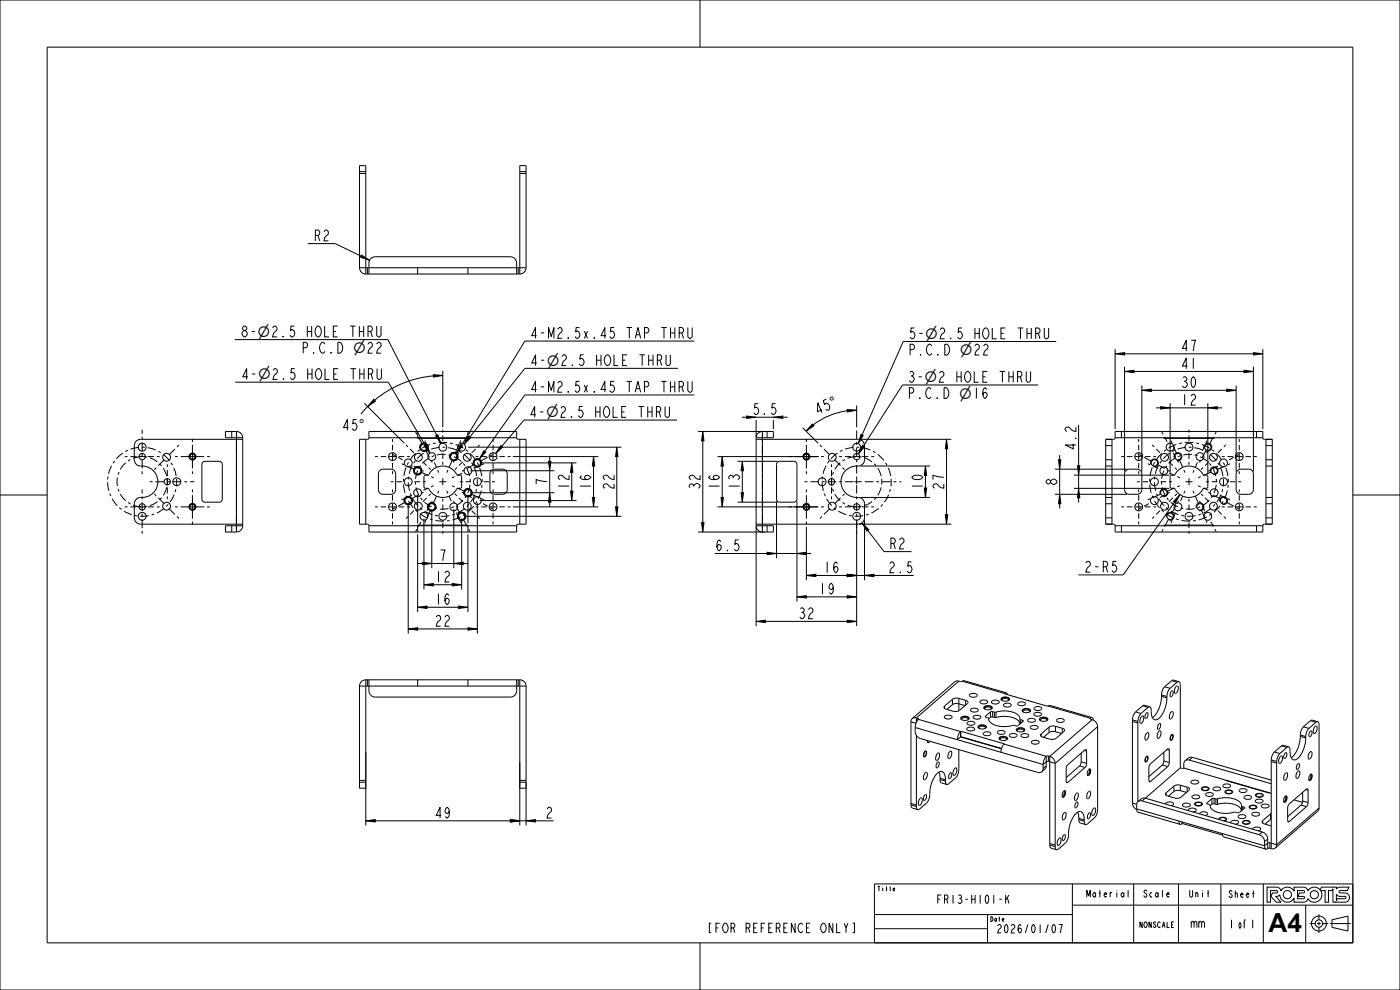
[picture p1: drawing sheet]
<svg xmlns="http://www.w3.org/2000/svg" width="297mm" height="210mm" viewBox="0 0 297 210" stroke-linecap="round" stroke-linejoin="round" font-family="sans-serif">
<g fill="none" stroke="#000" stroke-width=".21">
<path d="M0 0h297v210h-297zM10 10h277v190h-277zM148.5 0v10M65.3 51.7h5.8l5.5 2.6M76.7 54.1l1.7 1.1-1.9-.6zM78.3 56.8h31.3v1.3h-31.3zM88.6 56.8v1.3M99.3 56.8v1.3M49.8 72h32.5l10.3 20.3M91.9 79.5l2 .1-2 .4zM91.9 79.7a22.5 22.5 0 0 0-12.4 5.2M93.9 78.6v12"/>
<path d="M143.8 78.1h-32.4l-11.7 14.5M147.3 72.3h-36l-13.4 22.2M224.1 72.4h-32.5l-8.7 19.9M236.6 75.1l2-.3v.5zM236.6 74.1v16.9M238.6 78.8l2-.3v.5zM238.6 77.8v22.2M238.6 75.1h27.3M240.6 78.8h23.3M263.9 78.5l2 .3-2 .2zM265.9 74.8l2 .3-2 .2zM265.9 77.8v22.2"/>
<path d="M267.9 74.1v16.9M40.2 97a.67 .67 0 0 1 .6-.8 .67 .67 0 0 1 .7 .7 .67 .67 0 0 1-.8 .6M49.9 81.1h32.5l7.8 13.3M50.2 91.5a1.33 1.33 0 0 1 1.3 1.4M77.3 85.5l8.5 8.5M78 86.2l-1.4 1.6M78.3 91.5h31.3v1.4h-31.3zM79.3 84.7l.3 .4-1.6 1.1zM88.6 91.5v1.5h10.7v-1.5M89.1 95.1a.83 .83 0 0 1 .8-1.1 .83 .83 0 0 1 .9 .9 .83 .83 0 0 1-1.1 .8M90 94.5l.4-.2 .8 1.8zM92.4 92.4l.5-.2 .7 1.9z"/>
<path d="M95.5 97.1a.83 .83 0 0 1 .7-1.1 .83 .83 0 0 1 .9 .9 .83 .83 0 0 1-1 .8M97.7 94.3l.4 .3-1.2 1.6zM99.3 94.9h32.5M99.5 92.5l.4 .3-1.4 1.4zM99.8 99.9h17.8M100.5 98.4a.83 .83 0 0 1 .7-1 .83 .83 0 0 1 .9 .9 .83 .83 0 0 1-1 .7M101.8 98.2h20.5M102.6 95.6l.4 .3-1.3 1.5zM106.2 94.5l.4 .4-1.5 1.3zM108.8 96.9h18.1M116.4 97.9h.5l-.3 2zM116.6 96.9v1"/>
<path d="M116.6 99.9v4.6M121.3 98.2l.2 2h-.5zM125.9 96.9l.3 2h-.5zM125.9 98.9v6.6M130.8 94.9l.3 2h-.5zM130.8 96.9v10.6M143.6 89.1h-32.4l-4.8 5.6M147.3 83.8h-36l-8.5 12M148.1 91.5h14.1M149.1 91.5l.2 2h-.5zM149.1 93.5v17.4M152.2 96.9h21.5"/>
<path d="M153.2 96.9l.3 2h-.5zM153.2 98.9v6.6M156.5 97.9h8.4M157.4 88.5h1M157.5 97.9l.2 2h-.5zM158.4 88.3l2 .2-2 .3zM160.4 89.1v3.6M161.7 91.5a1.33 1.33 0 0 0-1.3 1.4M164.1 88.5l2-.2v.5zM164.1 89.1v1.9M166.1 88.5h1M170.3 90.7l3.3 3.3"/>
<path d="M170.4 97a.67 .67 0 0 1 .6-.8 .67 .67 0 0 1 .7 .7 .67 .67 0 0 1-.8 .6M172.3 89.9l.4 .4-1.7 1.2zM179.7 86.9l2 .1-1.9 .4zM179.7 87.1a15.2 15.2 0 0 0-7.2 3M181.7 86v4.6M182.2 93.2h19.6M182.6 98.9h14.7M182.6 92.2l.5 .2-1 1.7zM183 94.5l.4 .2-1.3 1.6zM196.3 98.9l.3 2h-.5zM200.8 93.2l.2 2h-.5zM200.8 95.2v14"/>
<path d="M220.2 81.7h-28.7l-8.3 12.9M223.8 99.5h15.3M224.6 97.5h.5l-.3 2zM224.8 96.5v1M224.8 99.5v5.4M228.6 98.8h.5l-.3 2zM228.8 90.1v8.7M242.2 82.8l2-.3v.5zM242.2 81.8v18.2M244.1 98.4a.83 .83 0 0 1 .7-1 .83 .83 0 0 1 .9 .9 .83 .83 0 0 1-1 .7M244.2 82.8h16M245.2 86.5h1"/>
<path d="M246.2 86.3l2 .2-2 .3zM246.9 92.9v.1h10.7v-.1M248.2 85.5v15.1M248.2 86.5h8M249.1 97.1a.83 .83 0 0 1 .7-1.1 .83 .83 0 0 1 .9 .9 .83 .83 0 0 1-1 .8M255.4 95.1a.83 .83 0 0 1 .8-1.1 .83 .83 0 0 1 .9 .9 .83 .83 0 0 1-1.1 .8M256.2 86.5l2-.2v.5zM256.2 85.5v15.1M258.2 86.5h1M260.2 82.5l2 .3-2 .2zM262.2 81.8v18.2M0 105h10"/>
<path d="M40.2 107.7a.67 .67 0 0 1 .6-.8 .67 .67 0 0 1 .7 .7 .67 .67 0 0 1-.8 .6M51.5 111.5a1.33 1.33 0 0 1-1.3 1.4M78.3 111.5h31.3v1.4h-31.3zM85.8 106.4a.83 .83 0 0 1 .7-1 .83 .83 0 0 1 .9 .9 .83 .83 0 0 1-1 .7M86.6 106.7v27.7M87.8 100.1a.83 .83 0 0 1 .7-1.1 .83 .83 0 0 1 .9 .9 .83 .83 0 0 1-1 .8M88.6 112.9v-1.5h10.7v1.5M88.6 105v6M88.6 113.4v16.4M88.6 119.5h1M89.6 119.3l2 .2-2 .3zM89.9 110v15"/>
<path d="M90 101l.9-.3a3.4 3.4 0 0 1 3-1.8 3.4 3.4 0 0 1 3.1 1.8l.8 .1 .1 .3v2.3l-.9 .2a3.4 3.4 0 0 1-3.1 1.9 3.4 3.4 0 0 1-3-1.9l-.9-.2zM90.8 107.7a.83 .83 0 0 1 .7-1 .83 .83 0 0 1 .9 .9 .83 .83 0 0 1-1 .7M91.6 119.5h4.7M91.6 108v12.5M96.3 119.5l2-.2v.5zM96.3 108v12.5M97.1 109.7a.83 .83 0 0 1 .8-1 .83 .83 0 0 1 .9 .9 .83 .83 0 0 1-1.1 .7M97.9 110v15M98.3 119.5h1M98.4 109.5h33.4M98.5 104.7a.83 .83 0 0 1 .7-1 .83 .83 0 0 1 .9 .9 .83 .83 0 0 1-1 .7M99.3 105v6"/>
<path d="M99.3 113.4v16.4M99.8 104.5h17.8M101.3 106.7v27.7M101.8 106.2h20.5M108.8 107.5h18.1M116.6 104.5l.3 2h-.5zM116.6 106.5v1M121 104.2h.5l-.2 2zM125.7 105.5h.5l-.3 2zM130.6 107.5h.5l-.3 2zM148.1 112.9h14.1M148.8 110.9h.5l-.2 2z"/>
<path d="M151.6 117.4h11.1M152.2 107.5h21.3M153 105.5h.5l-.3 2zM156.5 106.5h8.4M157.2 104.5h.5l-.2 2zM160.4 111.5a1.33 1.33 0 0 0 1.3 1.4M160.4 111.7v21.1M162.7 117.2l2 .2-2 .3zM164.7 117.4h4.4M164.7 106.4v12M169.1 117.4l2-.2v.5zM169.1 106.4v21.2"/>
<path d="M170.4 107.7a.67 .67 0 0 1 .6-.8 .67 .67 0 0 1 .7 .7 .67 .67 0 0 1-.8 .6M171.1 117.4h1M171.1 111.7v11.4M181.7 110.4v22.4M182.2 111.2h19.6M182.6 105.5h14.7M182.9 110.9l1.4 1.4-.4 .3zM183.4 110.3v12.8M184.1 112.5l3.4 4.5h5.9M196.1 103.5h.5l-.3 2zM200.5 109.2h.5l-.2 2zM223.8 104.9h15.3"/>
<path d="M224.8 104.9l.3 2h-.5zM224.8 106.9v1M227.8 103.6h20.3M227.8 100.8h20.3M228.8 103.6l.3 2h-.5zM228.8 100.8v2.8M228.8 105.6v1M246.1 104.7a.83 .83 0 0 1 .7-1 .83 .83 0 0 1 .9 .9 .83 .83 0 0 1-1 .7M246.9 111.5v-.1h10.7v.1M247.4 109.7a.83 .83 0 0 1 .8-1 .83 .83 0 0 1 .9 .9 .83 .83 0 0 1-1.1 .7M248.4 100.8l.8-.1a3.4 3.4 0 0 1 3-1.8 3.4 3.4 0 0 1 3.1 1.8l.9 .3v2.3l-.1 .2-.8 .1a3.4 3.4 0 0 1-3.1 1.9 3.4 3.4 0 0 1-3-1.9l-.9-.2-.1-2.3zM249.2 106.5l-10.9 15.4h-9.5"/>
<path d="M250.3 104.9l-.9 1.8-.4-.3zM253.8 107.7a.83 .83 0 0 1 .7-1 .83 .83 0 0 1 .9 .9 .83 .83 0 0 1-1 .7M256.8 100.1a.83 .83 0 0 1 .7-1.1 .83 .83 0 0 1 .9 .9 .83 .83 0 0 1-1 .8M258.8 106.4a.83 .83 0 0 1 .7-1 .83 .83 0 0 1 .9 .9 .83 .83 0 0 1-1 .7M287 105h10M86.6 133.4l2-.2v.5zM88.6 128.8l2-.2v.5zM88.6 133.4h10.7M89.9 124l2-.2v.5zM90.6 128.8h6.7M95.9 123.8l2 .2-2 .3zM97.3 128.6l2 .2-2 .3z"/>
<path d="M99.3 133.2l2 .2-2 .3zM160.4 131.8l2-.2v.5zM162.4 131.8h17.3M169.1 126.6l2-.2v.5zM171.1 122.1l2-.3v.5zM171.1 126.6h8.6M171.1 122.1h8.6M179.7 131.6l2 .2-2 .3zM179.7 121.8l2 .3-2 .2zM179.7 126.4l2 .2-2 .3zM181.7 122.1h1.7M183.4 122.1l2-.3v.5z"/>
<path d="M185.4 122.1h8.4M77.6 159.5v15.6M78.3 144.2h31.3v1.3h-31.3zM88.6 144.2v1.3M99.3 144.2v1.3M196.2 159.4l.3-.1 .1 .5-.2 .6-.3 .2-.2-.5zM203.8 155.2l-9-2.6-.4 .6-.2 .9v.2l27.1 7.9 .2-1 .5-.8-9-2.6M203.8 155.2l-.5 .7-.2 1 .7-.6M203.8 155.2v1.1l8.7 2.5M203.8 155.1v.1M203.8 155.1v1.2M203.8 155.1l9.2 2.7"/>
<path d="M203.8 156.3l8.7 2.5M204.5 144.4l-.3 .1 8.9 2.6M205.4 152.6l.1-.2-.1-.2-.8-.2-.6 .2-.1 .2 .1 .2M208.9 150.4l-.1-.3a1.13 1.13 0 0 1 1.3-.3l.3 .3-.1 .3M209.1 151.9v.2l.6 .4M209.1 151.9v.2M209.1 154.5l.1-.3-.2-.2-.7-.2-.7 .2-.1 .3 .2 .2M209.7 152.5h.1M209.7 152.5v.1a3.3 3.3 0 0 0 3.5 1.5l1.7-.2 1 .1 1.2-1-.2-.2M210.1 151l-1 .9M210.1 152.2l-.4 .3M210.1 151v1.2"/>
<path d="M210.6 150.9l-.5 .1M210.6 152.1l-.5 .1M210.6 150.9v1.2M210.6 152.1l.4 .1M210.6 150.9l.4 .2M211 151.1v1.1M211.3 151l-.3 .1M211.3 151a4.8 4.8 0 0 1 5 1l.1 .5M211.3 152.2h-.3M211.3 152.2a4.9 4.9 0 0 1 5 .9l.1 .5v-1.1M211.3 151v1.2M212.1 156.9v-.3a1.13 1.13 0 0 1 1.2-.2l.4 .2-.1 .3"/>
<path d="M212.5 148.6v-.4a1.13 1.13 0 0 1 1.2-.2l.4 .2-.1 .4M213 157.8l-.5 .8-.2 1M213.1 147.1l.4-.1 .2 .4M213.1 147.1l9.2 2.7M213.1 147.1v.1M215.8 155.1l-.1-.4a1.13 1.13 0 0 1 1.3-.2l.3 .3-.1 .3M216.4 152.5l.2 .2M216.6 152.7v.7M216.6 152.7l.3 .1M216.9 152.8v.3M218.5 151l.1-.2-.2-.3-.7-.1-.7 .2-.1 .2 .1 .2M222.1 152.8l.1-.2-.1-.2-.7-.2-.7 .2-.1 .2 .1 .2"/>
<path d="M222.3 149.8l9.1 2.5a.39 .39 0 0 1 .4 0 .39 .39 0 0 1 .1 .5M222.7 149.6l-.4 .2M248.6 155.8h.2l.1 .4-.2 .6-.3 .2-.2-.4zM77.6 174.1l2-.2v.5zM77.6 174.1h30.7M108.3 173.9l2 .2-2 .3zM110.3 174.1h1.3M110.3 161.7v13.4M111.6 174.1l2-.2v.5zM111.6 166v9.1M113.6 174.1h3.9M225.7 167.8h.1a.78 .78 0 0 1-.1 1.1l-.2 .1h-.2"/>
<path d="M231 163.2h.1a.78 .78 0 0 1 0 1.1l-.2 .1h-.2M241.4 172.3l-.2-.2-.1-.5 27.2 7.8a.44 .44 0 0 0 0 .6 .44 .44 0 0 0 .6 0M243.2 160.4h.3l.1 .5-.2 .5-.4 .3-.1-.5zM250.1 174.2a.44 .44 0 0 0 0 .5 .44 .44 0 0 0 .6 .1l.1-.1M250.4 162.9l-7.4 6.4M250.8 174.4v.3M250.8 174.7l8.6 2.4M250.8 174.7h.1M251.1 162.9l18.6 5.4M253.5 170.3l1-.1 .5 .1 .1 .3-.4 .3h-.7l-.5-.2zM255 167.1l1-.2 .4 .2 .1 .3-.4 .3h-.7l-.5-.2zM256 170.3v.2l.7 .4"/>
<path d="M256 170.3v.2M256.7 170.9h.1M256.7 170.9v.1a3.3 3.3 0 0 0 3.5 1.5l1.7-.2 1 .1 1.2-1-.2-.2M257.1 169.4v1.2M257.1 169.4l-1.1 .9M257.1 170.6l-.4 .3M257.6 170.5l-.5 .1M257.6 169.4h-.5M257.6 169.4v1.1M257.6 170.5l.3 .1M257.6 169.4l.3 .1M257.9 169.5v1.1"/>
<path d="M258.3 170.6h-.4M258.3 170.6a4.9 4.9 0 0 1 4.9 1l.2 .4v-1.1M258.3 169.5a4.8 4.8 0 0 1 5 .9l.1 .5M258.3 169.5h-.4M258.3 169.5v1.1M258.6 173.8l.3-.4h.9l.3 .2 .1 .2-.5 .4M259.3 176.8l.1 .5 .2 .2M260 167.8l.9-.2 .5 .1 .1 .3-.3 .3-.8 .1-.5-.2zM260.1 165.6l9.2 2.6M260.6 165.7h.1M263.4 170.9l.1 .2M263.5 171.1l.4 .1"/>
<path d="M263.5 171.1v.7M263.7 174.2l1-.2 .4 .2 .1 .3-.3 .3h-.8l-.5-.2zM263.9 171.2v.3M265.1 171l1-.2 .4 .2 .1 .3-.3 .2-.7 .1-.5-.2zM266.4 168.5l1-.2 .5 .2 .1 .3-.4 .3h-.7l-.5-.2zM272.7 168.9h.1a.78 .78 0 0 1-.1 1.1l-.2 .1h-.2M274.5 169.7l1.8 .5M278 164.3l.1-.1a.78 .78 0 0 1-.1 1.2l-.2 .1-.1-.1M185.5 197h24M185.5 194h42M189.5 188.6h.3l-.1-.2-.2 .4 .2 .2 .1-.1M209.5 194v6"/>
<path d="M227.5 192h59.5M227.5 187.5v12.5M239.3 188.8v1.5M240.5 187.5v12.5M250 187.5v12.5M259 187.5v12.5M268 187.5v12.5M268.8 188.2h2.2l.5 .3 .2 .4a1.6 1.6 0 0 1 2.8 .1v-.8h2.3l.4 .3 .3 .4a1.6 1.6 0 0 1 2.6-.1l.2-.6h3.2v.4l.6-.4h2.1l-.4 .7h-1.5a.25 .25 0 0 0-.2 .3 .25 .25 0 0 0 .2 .2h1a.98 .98 0 0 1 1 1 .98 .98 0 0 1-1 1h-2.5v-2.9l-.2 .4h-.8v2.5h-.7v-2.5h-.9a1.6 1.6 0 0 1-.5 2.2 1.6 1.6 0 0 1-2.2-.5l-.3 .5-.4 .2-2.3 .1v-.9a1.6 1.6 0 0 1-1.8 .8 1.6 1.6 0 0 1-1.2-1.5l-.4 .3h-.5l1.2 1.3h-1l-1.2-1.3 .3-.7h.9a.25 .25 0 0 0 .2-.2 .25 .25 0 0 0-.2-.3h-1.3v2.5h-.7zM275.3 188.9l1.4 .1-.1 .4h-.9l-.4 .7 1.3 .1 .2 .1-.1 .3h-1.4zM277 192v8M277.8 195.9h1.2M279.4 195.9h.8"/>
<path d="M279.8 193.9v1.2M279.8 195.5v.8M279.8 196.7v1.2M280.6 195.9h1.2M282.2 195.9h4.4M282.6 195.1l3.4-.8v3.2l-3.4-.8zM283.5 189.7l.6 .4 1.3 .1 .1 .3-.2 .1h-1.6l-.2 .4zM287 187.5h-101.5v12.5M148.5 200v10"/>
<circle cx="273.1" cy="189.8" r=".87"/>
<circle cx="278.8" cy="189.8" r=".87"/>
<circle cx="279.8" cy="195.9" r="1.59"/>
<circle cx="279.8" cy="195.9" r=".79"/>
</g>
<g fill="#000">
<path d="M76.7 54.1l1.7 1.1-1.9-.6zM91.9 79.5l2 .1-2 .4zM236.6 75.1l2-.3v.5zM238.6 78.8l2-.3v.5zM263.9 78.5l2 .3-2 .2zM265.9 74.8l2 .3-2 .2zM79.3 84.7l.3 .4-1.6 1.1zM90 94.5l.4-.2 .8 1.8zM92.4 92.4l.5-.2 .7 1.9zM97.7 94.3l.4 .3-1.2 1.6zM99.5 92.5l.4 .3-1.4 1.4zM102.6 95.6l.4 .3-1.3 1.5z"/>
<path d="M106.2 94.5l.4 .4-1.5 1.3zM116.4 97.9h.5l-.3 2zM121.3 98.2l.2 2h-.5zM125.9 96.9l.3 2h-.5zM130.8 94.9l.3 2h-.5zM149.1 91.5l.2 2h-.5zM153.2 96.9l.3 2h-.5zM157.5 97.9l.2 2h-.5zM158.4 88.3l2 .2-2 .3zM164.1 88.5l2-.2v.5zM172.3 89.9l.4 .4-1.7 1.2zM179.7 86.9l2 .1-1.9 .4z"/>
<path d="M182.6 92.2l.5 .2-1 1.7zM183 94.5l.4 .2-1.3 1.6zM196.3 98.9l.3 2h-.5zM200.8 93.2l.2 2h-.5zM224.6 97.5h.5l-.3 2zM242.2 82.8l2-.3v.5zM246.2 86.3l2 .2-2 .3zM256.2 86.5l2-.2v.5zM260.2 82.5l2 .3-2 .2zM89.6 119.3l2 .2-2 .3zM96.3 119.5l2-.2v.5zM116.6 104.5l.3 2h-.5z"/>
<path d="M121 104.2h.5l-.2 2zM125.7 105.5h.5l-.3 2zM130.6 107.5h.5l-.3 2zM148.8 110.9h.5l-.2 2zM153 105.5h.5l-.3 2zM157.2 104.5h.5l-.2 2zM162.7 117.2l2 .2-2 .3zM169.1 117.4l2-.2v.5zM182.9 110.9l1.4 1.4-.4 .3zM196.1 103.5h.5l-.3 2zM200.5 109.2h.5l-.2 2zM224.8 104.9l.3 2h-.5z"/>
<path d="M228.6 98.8h.5l-.3 2zM228.8 103.6l.3 2h-.5zM250.3 104.9l-.9 1.8-.4-.3zM86.6 133.4l2-.2v.5zM88.6 128.8l2-.2v.5zM89.9 124l2-.2v.5zM95.9 123.8l2 .2-2 .3zM97.3 128.6l2 .2-2 .3zM99.3 133.2l2 .2-2 .3zM160.4 131.8l2-.2v.5zM169.1 126.6l2-.2v.5zM171.1 122.1l2-.3v.5z"/>
<path d="M179.7 131.6l2 .2-2 .3zM179.7 121.8l2 .3-2 .2zM179.7 126.4l2 .2-2 .3zM183.4 122.1l2-.3v.5zM77.6 174.1l2-.2v.5zM108.3 173.9l2 .2-2 .3zM111.6 174.1l2-.2v.5z"/>
</g>
<!-- layer: 02___PRT_ALL_AXES -->
<g fill="none" stroke="#000" stroke-width=".21" stroke-dasharray=".6 .6 1.8 .6" stroke-linecap="butt">
<path d="M26.4 96.9h2.6M32.7 99.6l2.1-2.1M33.9 96.9h-2.6M35.5 98.5v2.5M37.1 96.9h3.2M38 94.4l-2.2 2.1M40.8 93.1v3.2M44.5 96.9h-3.1M79.6 96.9h2.3M83.3 93.1v2.4M83.3 96.4l2.1 1.1M85.2 98.4l2.9 1.2"/>
<path d="M86.1 94.4l1.7 1.7M87 96.9h-2.4M88.2 91.6l1.5 2.8M89.9 100l-2.1-1.2M90.1 93.5l1 2.1M91.4 99.6l-1.7-1.7M91.7 98.1l-1.5-2.8M93.9 91.1v2.4M93.9 98.6v-2.4M96.2 98.1l1.1-2.1M96.5 99.6l1.7-1.7M97.8 93.5l-1.3 2.8"/>
<path d="M98 100l2.8-1.5M99.7 91.6l-1.1 2.1M100.9 96.9h2.4M101.7 94.4l-1.6 1.7M102.7 98.4l-2.2 .9M104.5 96.4l-2.7 1.5M104.6 93.1v2.4M108.3 96.9h-2.4M167.4 96.9h3.1M171.1 93.1v3.2M173.9 94.4l2.1 2.1M174.8 96.9h-3.2"/>
<path d="M176.4 98.5v2.5M178 96.9h2.6M179.2 99.6l-2.1-2.1M185.4 96.9h-2.5M237.9 96.9h2.3M241.6 93.1v2.4M241.6 96.4l2.8 1.5M243.5 98.4l2.2 .9M244.4 94.4l1.7 1.7M245.3 96.9h-2.4M246.5 91.6l1.1 2.1M248.2 100l-2.8-1.5"/>
<path d="M248.4 93.5l1.3 2.8M249.7 99.6l-1.7-1.7M250 98.1l-1.1-2.1M252.2 91.1v2.4M252.2 98.6v-2.4M254.5 98.1l1.5-2.8M254.8 99.6l1.7-1.7M256.1 93.5l-1 2.1M256.3 100l2.1-1.2M258 91.6l-1.5 2.8M259.2 96.9h2.4M260 94.4l-1.6 1.7"/>
<path d="M261 98.4l-2.9 1.2M262.8 96.4l-2.1 1.1M262.9 93.1v2.4M266.6 96.9h-2.4M26.4 107.5h2.6M30.2 113.2v-9.4M30.2 100.6v-9.5M31.8 102.2h9.4M32.7 104.7l2.1 2.2M33.9 107.5h-2.6M35.5 105.9v-2.5M35.5 102.2a5.3 5.3 0 0 0-7.8-4.8 5.3 5.3 0 0 0-.7 9.1 5.3 5.3 0 0 0 8.4-3.4l.1-.9"/>
<path d="M37.1 107.5h3.2M37.5 102.2a7.3 7.3 0 0 0-10.7-6.5 7.3 7.3 0 0 0-.9 12.5 7.3 7.3 0 0 0 11.5-4.9l.1-1.1M38 110l-2.2-2.1M40.8 103.8v3.2M40.8 111.2v-3.1M40.8 100.6v-3.2M44.5 107.5h-3.1M50.2 112.2v-20M79.6 107.5h2.3M82.9 102.2h2.4M83.3 103.8v2.4M83.3 111.2v-2.3"/>
<path d="M83.3 100.6v-2.4M83.3 108l2.8-1.5M85.2 106l2.2-.9M86.1 110l1.7-1.7M87 107.5h-2.4M88.2 112.8l1.1-2.1M89.9 104.4l-2.8 1.5M90.1 110.9l1.3-2.9M90.3 102.2h-2.4M91.4 104.7l-1.7 1.7M91.7 106.3l-1.1 2.1M92 103l-2.2 1"/>
<path d="M92 101.3l-2.9-1.2M93.1 104.1l-1.3 2.9M93.1 100.3l-1-2.2M93.9 105.8v2.4M93.9 113.2v-2.3M94.8 100.3l1.2-2.9M94.8 104.1l.9 2.2M95.9 101.3l2.1-.9M95.9 103l2.9 1.3M96.2 106.3l1.5 2.7M96.5 104.7l1.7 1.7M97.6 102.2h2.3"/>
<path d="M97.8 110.9l-1-2.2M98 104.4l2.1 1.1M99.7 112.8l-1.5-2.8M99.8 102.2a5.8 5.8 0 0 0-8.5-5.2 5.8 5.8 0 0 0-.8 9.9 5.8 5.8 0 0 0 9.2-3.8l.1-.9M100.9 107.5h2.4M101.3 102.2a7.3 7.3 0 0 0-10.7-6.5 7.3 7.3 0 0 0-.9 12.5 7.3 7.3 0 0 0 11.5-4.9l.1-1.1M101.7 110l-1.6-1.7M102.3 102.2a8.4 8.4 0 0 0-12.2-7.4 8.4 8.4 0 0 0-1 14.2 8.4 8.4 0 0 0 13.1-5.7l.1-1.1M102.7 106l-2.9-1.3M104.5 108l-2.1-1.2M104.6 103.8v2.4M104.6 111.2v-2.3"/>
<path d="M104.6 100.6v-2.4M105 102.2h-2.4M108.3 107.5h-2.4M161.7 112.2v-20M167.4 107.5h3.1M170.7 102.2h10.5M171.1 103.8v3.2M171.1 111.2v-3.1M171.1 100.6v-3.2M173.9 110l2.1-2.1M174.8 107.5h-3.2M176.4 105.9v-2.5"/>
<path d="M178 107.5h2.6M179.2 104.7l-2.1 2.2M181.7 113.2v-10.5M181.7 101.7v-10.6M182.2 102.2h9M185.4 107.5h-2.5M187.1 102.2a5.3 5.3 0 0 0-7.8-4.8 5.3 5.3 0 0 0-.7 9.1 5.3 5.3 0 0 0 8.4-3.4l.1-.9M189.1 102.2a7.3 7.3 0 0 0-10.7-6.5 7.3 7.3 0 0 0-.9 12.5 7.3 7.3 0 0 0 11.5-4.9l.1-1.1M237.9 107.5h2.3M241.2 102.2h2.4M241.6 103.8v2.4M241.6 111.2v-2.3"/>
<path d="M241.6 100.6v-2.4M241.6 108l2.1-1.2M243.5 106l2.9-1.3M244.4 110l1.7-1.7M245.3 107.5h-2.4M246.5 112.8l1.5-2.8M248.2 104.4l-2.1 1.1M248.4 110.9l1-2.2M248.6 102.2h-2.4M249.7 104.7l-1.7 1.7M250 106.3l-1.5 2.7M250.3 103l-2.9 1.3"/>
<path d="M250.3 101.3l-2.2-.9M251.4 104.1l-1 2.2M251.4 100.3l-1.3-2.9M252.2 105.8v2.4M252.2 113.2v-2.3M253.1 100.3l.9-2.2M253.1 104.1l1.2 2.9M254.2 101.3l2.9-1.2M254.2 103l2.1 1M254.5 106.3l1.1 2.1M254.8 104.7l1.7 1.7M255.9 102.2h2.3"/>
<path d="M256.1 110.9l-1.3-2.9M256.3 104.4l2.8 1.5M258 112.8l-1.1-2.1M258.1 102.2a5.8 5.8 0 0 0-8.5-5.2 5.8 5.8 0 0 0-.8 9.9 5.8 5.8 0 0 0 9.2-3.8l.1-.9M259.2 107.5h2.4M259.6 102.2a7.3 7.3 0 0 0-10.7-6.5 7.3 7.3 0 0 0-.9 12.5 7.3 7.3 0 0 0 11.5-4.9l.1-1.1M260 110l-1.6-1.7M260.6 102.2a8.4 8.4 0 0 0-12.2-7.4 8.4 8.4 0 0 0-1 14.2 8.4 8.4 0 0 0 13.1-5.7l.1-1.1M261 106l-2.2-.9M262.8 108l-2.7-1.5M262.9 103.8v2.4M262.9 111.2v-2.3"/>
<path d="M262.9 100.6v-2.4M263.3 102.2h-2.4M266.6 107.5h-2.4"/>
</g>
<g fill="none" stroke="#000" stroke-width=".21">
<path d="M76.3 56.8v-20h1.3v20M110.3 56.8v-20h1.3v20M29.4 96.9h1.5M30.2 93.2h20M40.3 96.9h1.1M40.8 96.3v1.1M43 98.1l.5-.2h3a.67 .67 0 0 1 .7 .6v7.4a.67 .67 0 0 1-.7 .6h-3a.67 .67 0 0 1-.7-.6v-7.4zM82.5 96.9h1.5M83.3 96.1v1.5M103.9 96.9h1.4M104.6 96.1v1.5M161.7 93.2h20"/>
<path d="M164.9 98.1l.5-.2h3a.67 .67 0 0 1 .7 .6v7.4a.67 .67 0 0 1-.7 .6h-3a.67 .67 0 0 1-.7-.6v-7.4zM170.5 96.9h1.1M171.1 96.3v1.1M181 96.9h1.5M234.6 93.2h1.3M240.8 96.9h1.5M241.6 96.1v1.5M262.2 96.9h1.4M262.9 96.1v1.5M268.6 93.2h1.3M29.4 107.5h1.5M30.2 111.2h20"/>
<path d="M35.5 101.4v1.5M40.3 107.5h1.1M40.8 107v1.1M82.5 107.5h1.5M83.3 106.8v1.5M93.2 102.2h1.5M93.9 101.4v1.5M103.9 107.5h1.4M104.6 106.8v1.5M161.7 111.2h20M170.5 107.5h1.1M171.1 107v1.1"/>
<path d="M176.4 101.4v1.5M181 107.5h1.5M181.2 102.2h1M181.7 101.7v1M234.6 111.2h1.3M240.8 107.5h1.5M241.6 106.8v1.5M251.5 102.2h1.5M252.2 101.4v1.5M262.2 107.5h1.4M262.9 106.8v1.5M268.6 111.2h1.3"/>
<path d="M76.3 145.5v20h1.3v-20M110.3 145.5v20h1.3v-20M193.3 153.1v17.3l1.1 .4v-14.8M196.2 159.5l.2-.1a.76 .76 0 0 1-.2 1h-.1a.68 .68 0 0 1 .1-.9zM196.7 157.1l.1 .4h.3M196.8 157.4l.3 .1M197.3 157.3l-.2 .2M198.9 159.8l.2-.1a1.1 1.1 0 0 1-.3 1.6 .97 .97 0 0 1 .1-1.5zM200.4 151.9a.9 .9 0 0 1 1.5 .3 1.05 1.05 0 0 1-1.6-.2zM200.9 150.5h.1M201.5 159.4l.2-.1a1.1 1.1 0 0 1-.3 1.6h-.1a.97 .97 0 0 1 .2-1.5zM203.4 149.3v1.5"/>
<path d="M203.4 159v4M203.9 152.2a1.16 1.16 0 0 1 1.7 .2l-.2 .3a1.2 1.2 0 0 1-1.6-.2zM204 152.6h.1M204 152.6l.1 .1M204 152.5v.1M205.2 154.4a.9 .9 0 0 1 1.5 .4 1.05 1.05 0 0 1-1.6-.2zM205.2 153.2a.9 .9 0 0 1 1.6 .3 1.05 1.05 0 0 1-1.7-.1zM205.4 152.5v.1M205.4 152.5a.85 .85 0 0 0-1.4 0M205.4 152.6l-.1 .1M205.7 147.3a.9 .9 0 0 1 1.6 .3 1.05 1.05 0 0 1-1.6-.2zM206 150.4a.9 .9 0 0 1 1.5 .3 1.05 1.05 0 0 1-1.6-.1z"/>
<path d="M206.5 152a.92 .92 0 0 1 1.6 .3 .92 .92 0 0 1-1.6-.3zM207.6 154.4v.1M207.7 154.4v.1M207.7 154.4v-.1a.89 .89 0 0 1 1.3 .1v.1M207.7 154.4h.1M207.9 148.7a.92 .92 0 0 1 1.6 .3 .92 .92 0 0 1-1.6-.2zM208.6 155.4a.9 .9 0 0 1 1.6 .4 1.05 1.05 0 0 1-1.6-.2zM208.8 149.9l.9-.2 .6 .1 .2 .3-.4 .4-.7 .1-.6-.3zM208.9 150.4h.1M208.9 150.3l.1 .1M208.9 150.3h.1M208.9 150.3a.76 .76 0 0 1 .7-.4 .76 .76 0 0 1 .7 .5h-.1"/>
<path d="M209.1 154.5h-.1a1.55 1.55 0 0 1-1.4 0M209.1 154.4l.2-.1a1.13 1.13 0 0 0-1.7-.3l-.1 .2 .1 .2M209.1 154.4v.1M210.4 148.7a.9 .9 0 0 1 1.6 .3 1.05 1.05 0 0 1-1.7-.1zM211.7 155.2a.9 .9 0 0 1 1.5 .3 1.05 1.05 0 0 1-1.6-.2zM212 156.5l1-.3 .6 .2 .1 .3-.3 .3-.7 .1-.6-.2zM212.1 156.9h.1M212.2 156.8v.2M212.2 156.8h.1M212.2 156.8a.74 .74 0 0 1 .7-.4 .74 .74 0 0 1 .6 .5v.1M212.4 148.1l1-.3 .6 .2 .2 .3-.4 .4h-.7l-.6-.2zM212.5 148.5h.1"/>
<path d="M213 149.4a.9 .9 0 0 1 1.5 .3 1.05 1.05 0 0 1-1.6-.2zM213.9 148.6v-.3l-.3-.1a.65 .65 0 0 0-1 .3v.1M214.2 155.8a.9 .9 0 0 1 1.6 .3 1.05 1.05 0 0 1-1.7-.2zM215.7 154.6l.9-.2 .6 .1 .2 .3-.4 .4-.6 .1-.7-.3zM215.8 155.1h.1M215.8 155l.1 .1M215.8 155h.1M215.8 155a.74 .74 0 0 1 .7-.4 .74 .74 0 0 1 .7 .5h-.1M216 149.1a.9 .9 0 0 1 1.5 .3 1.05 1.05 0 0 1-1.6-.2zM216.6 155.9a.92 .92 0 0 1 1.6 .2 .92 .92 0 0 1-1.6-.2zM216.9 150.5a1.16 1.16 0 0 1 1.7 .3l-.2 .2a1.2 1.2 0 0 1-1.5-.1zM217 151h.1"/>
<path d="M218.1 152.6a.92 .92 0 0 1 1.5 .3 .92 .92 0 0 1-1.6-.2zM218.4 151a.86 .86 0 0 0-1.3-.2v.3M218.7 154.1a.9 .9 0 0 1 1.5 .3 1.05 1.05 0 0 1-1.6-.2zM218.9 157.2a.9 .9 0 0 1 1.5 .4 1.05 1.05 0 0 1-1.6-.2zM219.4 151.3a.9 .9 0 0 1 1.5 .3 1.05 1.05 0 0 1-1.6-.1zM219.4 150.1a.9 .9 0 0 1 1.6 .3 1.05 1.05 0 0 1-1.6-.2zM220.6 152.4a1.16 1.16 0 0 1 1.7 .2l-.2 .3a1.2 1.2 0 0 1-1.6-.2zM220.7 152.8h.1M220.7 152.8l.1 .1M220.7 152.7v.1M222.1 152.7v.1M222.1 152.7a.85 .85 0 0 0-1.4 0"/>
<path d="M222.1 152.8l-.1 .1M224.2 152.6a.9 .9 0 0 1 1.6 .3 1.05 1.05 0 0 1-1.7-.1zM229.4 159.8v1.8M230 159.2l.5 .1M230.5 159.3l-.1-.3h-.2l-3.8 3.4-.2 .6v2.7l.1 .3h.2M230.5 159.3v2.6M232.9 154.1v17.4M242.2 151.9l.2-.1a1.1 1.1 0 0 1-.3 1.6v.1a.97 .97 0 0 1 .1-1.6zM243.2 151.2l.1-.1a.85 .85 0 0 1-.2 1.3 .74 .74 0 0 1 .1-1.2zM243.3 155.5l.2-.1a1.1 1.1 0 0 1-.3 1.6h-.1a.97 .97 0 0 1 .2-1.5zM245.9 155.1l.1-.1a1.1 1.1 0 0 1-.2 1.6h-.1a.97 .97 0 0 1 .2-1.5zM245.9 153.5h.1a.85 .85 0 0 1-.2 1.2 .74 .74 0 0 1 .1-1.2z"/>
<path d="M246.9 159.6v1.8M247.6 159l.5 .1M248.1 159.1l-.1-.3h-.2l-3.9 3.4-.2 .6v2.7l.1 .3h.3M248.1 159.1v2.6M248.4 156.9h.1M248.5 151l.1-.1a1.1 1.1 0 0 1-.2 1.6h-.1a.97 .97 0 0 1 .2-1.5zM248.6 146.6l.1-.1a.85 .85 0 0 1-.2 1.3 .74 .74 0 0 1 .1-1.2zM248.6 155.9a.78 .78 0 0 0-.2 1M248.6 155.9h.1M248.7 155.9h-.1M248.7 155.9h.1M248.7 155.9a.82 .82 0 0 1-.2 1h-.1"/>
<path d="M249.6 145.6l.1-.1a1.1 1.1 0 0 1-.3 1.6 .97 .97 0 0 1 .2-1.5zM250.4 145.6v17.3M272.7 159.7l.1-.1a.85 .85 0 0 1-.2 1.3 .74 .74 0 0 1 .1-1.2zM277.9 159.5l.2-.1a1.1 1.1 0 0 1-.3 1.6 .97 .97 0 0 1 .1-1.5zM278 155.1l.1-.1a.85 .85 0 0 1-.2 1.3 .74 .74 0 0 1 .1-1.2zM279 154.1l.2-.1a1.1 1.1 0 0 1-.3 1.6h-.1a.97 .97 0 0 1 .2-1.5zM279.8 154.1v17.3M195.2 169.3l.2-.1a1.1 1.1 0 0 1-.3 1.6 .97 .97 0 0 1 .1-1.5zM196.2 168.6l.1-.1a.85 .85 0 0 1-.2 1.3 .74 .74 0 0 1 .1-1.2zM196.3 163.9l.2-.1a1.1 1.1 0 0 1-.3 1.6 .97 .97 0 0 1 .1-1.5zM198.9 161.7l.1-.1a.85 .85 0 0 1-.2 1.3 .74 .74 0 0 1 .1-1.2zM201.6 164l.1-.1a.85 .85 0 0 1-.2 1.3 .74 .74 0 0 1 .1-1.2z"/>
<path d="M202.6 163l.1-.1a1.1 1.1 0 0 1-.2 1.6h-.1a.97 .97 0 0 1 .2-1.5zM222.7 161.6v17.3l1.2 .4v-17.4M224.7 177.8l.1-.1a1.1 1.1 0 0 1-.2 1.6h-.1a.97 .97 0 0 1 .2-1.5zM225.4 168.9h.1M225.6 167.9l.2 .1-.1 .4-.3 .5M225.7 177.1l.1-.1a.85 .85 0 0 1-.2 1.3 .74 .74 0 0 1 .1-1.2zM225.7 167.8h-.1M225.7 167.8h.1M225.7 167.8l.1-.1a.94 .94 0 0 1-.1 1.3l-.2 .1-.2-.3 .3-1M225.8 172.4l.1-.1a1.1 1.1 0 0 1-.3 1.6 .97 .97 0 0 1 .2-1.5zM226.2 165.9l.3 .1M228.4 168.3l.1-.1a1.1 1.1 0 0 1-.3 1.6 .97 .97 0 0 1 .2-1.5z"/>
<path d="M228.4 170.2l.1-.1a.85 .85 0 0 1-.2 1.3h-.1a.74 .74 0 0 1 .2-1.2zM229 162.5l1.2 .3M229 162.5l-2.8 2.4M229.4 161.6l-.4 .9M229.4 161.6l1.1 .3M230.2 162.8l-3.7 3.2M230.5 161.9l-.3 .9M230.9 167.9l.2-.1a1.1 1.1 0 0 1-.3 1.6 .97 .97 0 0 1 .1-1.5zM231 163.2h.1M231 163.2v.7l-.3 .4M231 172.5l.1-.1a.85 .85 0 0 1-.2 1.3 .74 .74 0 0 1 .1-1.2zM231.1 163.2h-.1"/>
<path d="M231.1 163.1v.1M231.1 163.1a.94 .94 0 0 1-.1 1.3l-.2 .1-.1-.3 .3-1M232 171.5l.2-.1a1.1 1.1 0 0 1-.3 1.6 .97 .97 0 0 1 .1-1.5zM241.4 170.1v-16.7l-1.2-.4v17.4M243.2 160.6l.2-.1a.76 .76 0 0 1-.2 1h-.1a.68 .68 0 0 1 .1-.9zM243.7 165.7l.4 .1M246.6 162.3l-2.9 2.4M246.6 162.3l1.1 .3M246.9 161.4l-.3 .9M246.9 161.4l1.2 .3M247.3 170.6v-.2a1.04 1.04 0 0 1 1.7 .2l-.5 .3M247.7 162.6l-3.6 3.2"/>
<path d="M248.1 161.7l-.4 .9M250.9 170.6a.92 .92 0 0 1 1.6 .3 .92 .92 0 0 1-1.6-.2zM252.2 172l-.1-.3a1.04 1.04 0 0 1 1.7 .2l-.7 .3M252.7 165.7a.88 .88 0 0 1 1.6 .3 1.03 1.03 0 0 1-1.7-.2zM252.9 168.9a.88 .88 0 0 1 1.6 .3 1.03 1.03 0 0 1-1.6-.2zM253.6 170.4l.5-.2 .6 .1a.26 .26 0 0 1 .2 .2 .26 .26 0 0 1-.2 .3h-.8l-.3-.2zM254.5 172.7v-.2a1.04 1.04 0 0 1 1.7 .2l-.5 .3M255.1 167.2a.85 .85 0 0 1 1.3 .2l-.1 .1a.85 .85 0 0 1-1.3-.2zM255.8 168.4a.92 .92 0 0 1 1.6 .2 .92 .92 0 0 1-1.6-.2zM257.4 167.1a.88 .88 0 0 1 1.5 .4 1.03 1.03 0 0 1-1.6-.2zM258.7 173.9l.1-.3a.85 .85 0 0 1 1.3 .2l-.6 .3M259.5 166.5a.88 .88 0 0 1 1.5 .3 1.03 1.03 0 0 1-1.6-.2z"/>
<path d="M260.1 167.8a.85 .85 0 0 1 1.3 .2l-.1 .1a.85 .85 0 0 1-1.3-.2zM261.2 174.6l-.1-.3a1.04 1.04 0 0 1 1.7 .2l-.7 .3M262.7 173a.92 .92 0 0 1 1.6 .3 .92 .92 0 0 1-1.6-.2zM263 167.5a.88 .88 0 0 1 1.5 .3 1.03 1.03 0 0 1-1.6-.2zM263.8 174.3a.85 .85 0 0 1 1.3 .2l-.1 .1a.85 .85 0 0 1-1.3-.2zM264 169a.88 .88 0 0 1 1.5 .3 1.03 1.03 0 0 1-1.6-.2zM265.2 171.1l.4-.2h.6a.26 .26 0 0 1 .3 .3 .26 .26 0 0 1-.2 .2l-.9 .1-.2-.2zM265.6 172.5a.88 .88 0 0 1 1.6 .3 1.03 1.03 0 0 1-1.6-.2zM265.8 175.9v-.1a1.04 1.04 0 0 1 1.6 .1l-.5 .3M266.4 169.7a.88 .88 0 0 1 1.5 .4 1.03 1.03 0 0 1-1.6-.2zM266.6 168.6l.4-.2h.6a.26 .26 0 0 1 .2 .3 .26 .26 0 0 1-.2 .2l-.8 .1-.3-.2zM267.6 170.8a.92 .92 0 0 1 1.6 .3 .92 .92 0 0 1-1.6-.2z"/>
<path d="M269.7 178.9v-17.4l1.1 .4v17.3M271.7 160.4l.1-.1a1.1 1.1 0 0 1-.3 1.6v.1a.97 .97 0 0 1 .2-1.6zM272.3 170h.1M272.6 169h.1M272.7 169v.6l-.4 .4M272.7 168.9l-.3 .5-.1 .6M272.7 168.8v.1M272.7 168.8h.1a.94 .94 0 0 1-.1 1.3l-.2 .1-.2-.2M272.7 164l.2-.1a1.1 1.1 0 0 1-.3 1.6 .97 .97 0 0 1 .1-1.5zM273.2 174.2l.3 .1M275.3 163.6l.2-.1a1.1 1.1 0 0 1-.3 1.6 .97 .97 0 0 1 .1-1.5zM275.3 162h.1a.85 .85 0 0 1-.2 1.2 .74 .74 0 0 1 .1-1.2z"/>
<path d="M276 170.8l1.2 .3M276 170.8l-2.8 2.4M276.3 169.9l-.3 .9M276.3 169.9l1.2 .3M276.3 168.1v1.8M277 167.5l.5 .1M277.2 171.1l-3.7 3.2M277.5 167.6l-.1-.3h-.2l-3.8 3.4-.2 .6v2.7l.1 .3h.2M277.5 170.2l-.3 .9M277.5 167.6v2.6M277.9 164.3h.1M278 164.3h.1"/>
<path d="M278 164.3l-.3 .4v.7M278 164.4v.6l-.4 .3M278 164.2h.1a.94 .94 0 0 1-.1 1.3l-.2 .1-.1-.2M278 164.2v.1"/>
<circle cx="30.2" cy="94.9" r=".83"/>
<circle cx="30.2" cy="96.9" r=".67"/>
<circle cx="35.3" cy="97" r=".83"/>
<circle cx="40.8" cy="96.9" r=".53"/>
<circle cx="40.8" cy="96.9" r=".73"/>
<circle cx="83.3" cy="96.9" r=".83"/>
<circle cx="86.6" cy="98.2" r=".83"/>
<circle cx="88.6" cy="99.9" r=".9"/>
<circle cx="88.6" cy="99.9" r=".68"/>
<circle cx="88.7" cy="97" r=".83"/>
<circle cx="89.9" cy="94.9" r=".9"/>
<circle cx="89.9" cy="94.9" r=".68"/>
<circle cx="91.6" cy="96.9" r=".83"/>
<circle cx="93.9" cy="94.9" r=".83"/>
<circle cx="96.3" cy="96.9" r=".9"/>
<circle cx="96.3" cy="96.9" r=".68"/>
<circle cx="97.9" cy="94.9" r=".83"/>
<circle cx="99.1" cy="97" r=".83"/>
<circle cx="99.3" cy="99.9" r=".83"/>
<circle cx="101.3" cy="98.2" r=".9"/>
<circle cx="101.3" cy="98.2" r=".68"/>
<circle cx="104.6" cy="96.9" r=".83"/>
<circle cx="171.1" cy="96.9" r=".53"/>
<circle cx="171.1" cy="96.9" r=".73"/>
<circle cx="176.5" cy="97" r=".83"/>
<circle cx="181.7" cy="94.9" r=".83"/>
<circle cx="181.7" cy="96.9" r=".67"/>
<circle cx="241.6" cy="96.9" r=".83"/>
<circle cx="244.9" cy="98.2" r=".68"/>
<circle cx="246.9" cy="99.9" r=".83"/>
<circle cx="247" cy="97" r=".83"/>
<circle cx="248.2" cy="94.9" r=".83"/>
<circle cx="249.9" cy="96.9" r=".68"/>
<circle cx="252.2" cy="94.9" r=".83"/>
<circle cx="254.6" cy="96.9" r=".83"/>
<circle cx="256.2" cy="94.9" r=".68"/>
<circle cx="257.4" cy="97" r=".83"/>
<circle cx="257.6" cy="99.9" r=".68"/>
<circle cx="259.6" cy="98.2" r=".83"/>
<circle cx="262.9" cy="96.9" r=".83"/>
<circle cx="30.2" cy="109.5" r=".83"/>
<circle cx="30.2" cy="107.5" r=".67"/>
<circle cx="35.3" cy="107.4" r=".83"/>
<circle cx="35.5" cy="102.2" r=".67"/>
<circle cx="37.5" cy="102.2" r=".83"/>
<circle cx="40.8" cy="107.5" r=".53"/>
<circle cx="40.8" cy="107.5" r=".73"/>
<circle cx="83.3" cy="107.5" r=".83"/>
<circle cx="86.6" cy="106.2" r=".9"/>
<circle cx="86.6" cy="102.2" r=".83"/>
<circle cx="86.6" cy="106.2" r=".68"/>
<circle cx="88.6" cy="104.5" r=".83"/>
<circle cx="88.7" cy="107.4" r=".83"/>
<circle cx="89.9" cy="109.5" r=".83"/>
<circle cx="91.6" cy="107.5" r=".9"/>
<circle cx="91.6" cy="107.5" r=".68"/>
<circle cx="93.9" cy="109.5" r=".83"/>
<circle cx="96.3" cy="107.5" r=".83"/>
<circle cx="97.9" cy="109.5" r=".9"/>
<circle cx="97.9" cy="109.5" r=".68"/>
<circle cx="99.1" cy="107.4" r=".83"/>
<circle cx="99.3" cy="104.5" r=".9"/>
<circle cx="99.3" cy="104.5" r=".68"/>
<circle cx="101.3" cy="106.2" r=".83"/>
<circle cx="101.3" cy="102.2" r=".83"/>
<circle cx="104.6" cy="107.5" r=".83"/>
<circle cx="171.1" cy="107.5" r=".53"/>
<circle cx="171.1" cy="107.5" r=".73"/>
<circle cx="174.4" cy="102.2" r=".83"/>
<circle cx="176.4" cy="102.2" r=".67"/>
<circle cx="176.5" cy="107.4" r=".83"/>
<circle cx="181.7" cy="109.5" r=".83"/>
<circle cx="181.7" cy="107.5" r=".67"/>
<circle cx="241.6" cy="107.5" r=".83"/>
<circle cx="244.9" cy="106.2" r=".83"/>
<circle cx="244.9" cy="102.2" r=".83"/>
<circle cx="246.9" cy="104.5" r=".68"/>
<circle cx="247" cy="107.4" r=".83"/>
<circle cx="248.2" cy="109.5" r=".68"/>
<circle cx="249.9" cy="107.5" r=".83"/>
<circle cx="252.2" cy="109.5" r=".83"/>
<circle cx="254.6" cy="107.5" r=".68"/>
<circle cx="256.2" cy="109.5" r=".83"/>
<circle cx="257.4" cy="107.4" r=".83"/>
<circle cx="257.6" cy="104.5" r=".83"/>
<circle cx="259.6" cy="102.2" r=".83"/>
<circle cx="259.6" cy="106.2" r=".68"/>
<circle cx="262.9" cy="107.5" r=".83"/>
</g>
<!-- layer: 7_ALL_FEATURES -->
<g fill="none" stroke="#000" stroke-width=".21">
<path d="M76.3 36.8v-1.7h1.3v1.7M76.3 36.4h1.3M110.3 36.8v-1.7h1.3v1.7M110.3 36.4h1.3M77.6 58.1a1.33 1.33 0 0 1-1.3-1.3h2a2.18 2.18 0 0 1 .4-1.9l.9-.4h28.7a1.33 1.33 0 0 1 1.3 1.3v1h2a1.33 1.33 0 0 1-1.3 1.3M77.6 56.8v1.3M77.6 58.1h.7M77.9 56.8v1.3M109.6 58.1h.7M109.9 56.8v1.3M110.3 56.8v1.3M30.2 93.2h-.2a1.35 1.35 0 0 0-1.5 1.3v3a1.39 1.39 0 0 0 1.7 1.4 3.3 3.3 0 0 1 3.3 3.5 3.3 3.3 0 0 1-3.7 3.1 1.33 1.33 0 0 0-1.3 1.4v2.9a1.4 1.4 0 0 0 1.7 1.4"/>
<path d="M47.8 91.5v1.4h3.7v18.6h-3.7v1.4h2.4v-21.4zM49.2 91.5v1.4M50.2 93.2h1.3M77.6 93.2v18M78.3 92.9l-.4 .3h-1.6v18h1.6l.4 .3M80.6 99.8a3.3 3.3 0 0 1 2.7-.2l.6 .5v.4v3.4a1 1 0 0 1-1 1h-1.6a1 1 0 0 1-1-1v-3.4zM104.2 99.8a3.3 3.3 0 0 1 2.8-.2l.5 .5 .1 .4v3.4a1 1 0 0 1-1 1h-1.7a1 1 0 0 1-1-1v-3.4zM109.6 92.9l.3 .3h1.7v18h-1.7l-.3 .3M110.3 93.2v18M160.4 93.2h1.3M161.7 91.5v21.4h2.4v-1.4h-3.7v-18.6h3.7v-1.4zM162.7 91.5v1.4"/>
<path d="M181.7 93.2h.2a1.35 1.35 0 0 1 1.5 1.3v3a1.39 1.39 0 0 1-1.7 1.4 3.3 3.3 0 0 0-3.3 3.5 3.3 3.3 0 0 0 3.7 3.1 1.33 1.33 0 0 1 1.3 1.4v2.9a1.4 1.4 0 0 1-1.7 1.4M234.6 98.9h1.3M234.6 97.5h1.3M234.6 94.5h1.3M235.9 93.2v18M236.6 92.9l-.4 .3h-1.6v18h1.6l.4 .3M236.6 92.9h31.3M236.6 92.9v-1.4h31.3v1.4M237.9 91.5v1.4M238.9 99.8a3.3 3.3 0 0 1 2.7-.2l.6 .5v.4v3.4a1 1 0 0 1-1 1h-1.6a1 1 0 0 1-1-1v-3.4zM262.5 99.8a3.3 3.3 0 0 1 2.8-.2l.5 .5 .1 .4v3.4a1 1 0 0 1-1 1h-1.7a1 1 0 0 1-1-1v-3.4zM266.6 91.5v1.4"/>
<path d="M267.9 92.9l.3 .3h1.7v18h-1.7l-.3 .3M268.6 98.9h1.3M268.6 97.5h1.3M268.6 94.5h1.3M268.6 93.2v18M49.2 111.5v1.4M50.2 111.2h1.3M160.4 111.2h1.3M162.7 111.5v1.4M234.6 105.5h1.3M234.6 109.8h1.3M234.6 106.9h1.3"/>
<path d="M236.6 111.5v1.4h31.3v-1.4M236.6 111.5h31.3M237.9 111.5v1.4M266.6 111.5v1.4M268.6 105.5h1.3M268.6 109.8h1.3M268.6 106.9h1.3M77.6 144.2a1.33 1.33 0 0 0-1.3 1.3h2a1.82 1.82 0 0 0 .9 2.3l29.1 .1a1.33 1.33 0 0 0 1.3-1.4v-1h2a1.33 1.33 0 0 0-1.3-1.3M77.6 144.2v1.3M77.6 144.2h.7M77.9 144.2v1.3M109.6 144.2h.7"/>
<path d="M109.9 144.2v1.3M110.3 144.2v1.3M193.5 152.4l-.2 .7 1 .3M194.2 154.3l.1 1.5 .4 .5 .6 .4 24.9 7.1 .4 .1 .4-.2M194.4 152.3l-.5-.1-.4 .2M194.4 152.3v.9M194.4 152.3l.3 .1M194.7 152.4l.1 .2M194.7 152.4v.3M200.4 149.8v.5M202.1 148.3l-1.7 1.5M202.1 149.5l-1.2 1"/>
<path d="M202.1 148.3v1.2M203.4 144.5h.8M203.4 144.5l-.8 .1-9.1 7.8M203.4 144.5l-9 7.8M203.4 148.1h-.7l-.6 .2M203.4 149.3l-.7-.1-.6 .3M203.4 148.1v1.2M203.4 149.3l1.3 .4M203.4 148.1l1.5 .5M204.5 144.4l9 2.6M204.9 148.6a.39 .39 0 0 1 .4 .2 .39 .39 0 0 1-.1 .4l-2 1.7h-.9l-1.6-.4a.39 .39 0 0 1-.4-.2 .39 .39 0 0 1 .1-.5M204.9 148.6v1"/>
<path d="M220.9 155.7v.5M222.5 154.2l-1.6 1.5M222.5 155.4l-1.1 1M222.5 154.2v1.2M222.7 149.6l9 2.6M223.9 154.1l-.7-.1-.7 .2M223.9 155.2h-.7l-.7 .2M223.9 154.1v1.1M223.9 155.2l1.3 .4M223.9 154.1l1.5 .4M225.4 154.5a.39 .39 0 0 1 .4 .2 .39 .39 0 0 1-.1 .5l-2 1.6h-.9l-1.6-.4a.39 .39 0 0 1-.4-.2 .39 .39 0 0 1 .1-.5M225.4 154.5v1"/>
<path d="M231.3 152.5v-.2v.2l.4 .2M231.7 152.7l.8 .5 .4 .9-9 7.8M231.7 152.7l-9 7.7M240.2 152.7v.3M240.2 152.7l1.2 .3M240.9 151l-.5 .7-.2 1M240.9 151l1.2 .3M241.4 153v.4M242.1 151.3l-.5 .8-.2 .9M242.4 149.7l.3-.1 1.2 .3M242.4 149.7l-1.5 1.3M242.4 149.7l1.2 .3"/>
<path d="M243.6 150l-1.5 1.3M243.9 149.9l-.3 .1M246.4 147.7a6 6 0 0 1-1.9 4.5M246.4 147.4v.3M246.4 147.7l1.2 .3M246.4 147.4l1.2 .3M247.1 145.7l-.5 .7-.2 1M247.1 145.7l1.1 .3M247.6 148a5.4 5.4 0 0 1-2.2 4.7 1.04 1.04 0 0 1-1.2-1.3v-1.1l-.3-.4M247.6 147.7v.3M248.2 146l-.4 .8-.2 .9M248.6 144.4l.3-.2 1.2 .4"/>
<path d="M248.6 144.4l-1.5 1.3M248.6 144.4l1.1 .3M249.7 144.7l-1.5 1.3M250.1 144.6l.2 .3 .1 .7M250.1 144.6l-.4 .1M270.4 159.5l-.5 .7-.2 1M270.4 159.5l1.1 .3M271.5 159.8l-.5 .8-.2 .9M271.8 158.2l.4-.1 1.2 .3M271.8 158.2l-1.4 1.3M271.8 158.2l1.2 .3M273 158.5l-1.5 1.3"/>
<path d="M273.4 158.4l-.4 .1M275.8 156.2a6 6 0 0 1-1.9 4.5M275.8 156.2l1.2 .3M275.8 155.9l1.2 .3M275.8 155.9v.3M276.5 154.2l-.5 .7-.2 1M276.5 154.2l1.2 .3M277 156.5a5.4 5.4 0 0 1-2.2 4.7 1.04 1.04 0 0 1-1.1-1.3l-.1-1.1-.2-.4M277 156.2v.3M277.7 154.5l-.5 .8-.2 .9M278 152.9l.3-.2 1.2 .4M278 152.9l-1.5 1.3"/>
<path d="M278 152.9l1.2 .3M279.2 153.2l-1.5 1.3M279.5 153.1l.3 .3v.7M279.5 153.1l-.3 .1M76.3 165.5v1.7h1.3v-1.7M76.3 165.9h1.3M110.3 165.5v1.7h1.3v-1.7M110.3 165.9h1.3M193.3 170.4v.4M193.3 170.8l.2 .6 1.2 .3M193.3 170.8l1.1 .3M194.4 170.8v.3"/>
<path d="M194.4 171.1l.3 .6M199.2 163.8l.2 1.3M199.4 165.4l.2 .6 1.3 .4M199.4 165.1v.3M199.4 165.4l1.2 .3M199.4 165.1l1.2 .3M200.6 165.4a1.48 1.48 0 0 0-1-1.8 4 4 0 0 0-2.2 3.5l-.1 .4a3.7 3.7 0 0 1-.7 2.8l-1.6 1.3-.3 .1M200.6 165.7l.1 .5 .2 .2M200.6 165.4v.3M203.4 163l-.1 1-.3 .7-1.8 1.6-.3 .1M221.3 163l-.3 .7M222 162.4l-.2 .6-.8 .7"/>
<path d="M222 162.4l-.7 .6M222.4 160.4h-.4v2M222.4 161.5l-.4 .1-.7 .6v.8M222.4 161.5l1.5 .4M222.4 160.4h.3M222.4 160.4v1.1M222.7 178.9v.4M222.7 160.4l.8 .6 .4 .9M222.7 160.4v1.2M222.7 179.3l.2 .6 1.3 .3M222.7 179.3l1.2 .3M223.9 179.3v.3"/>
<path d="M223.9 179.6l.3 .6M228.6 172.3l.3 1.3M228.9 173.9l.2 .6 1.2 .4M228.9 173.9l1.1 .3M228.9 173.6l1.1 .3M228.9 173.6v.3M230 173.9a1.48 1.48 0 0 0-.9-1.8 4 4 0 0 0-2.3 3.5l-.1 .4a3.7 3.7 0 0 1-.7 2.8l-1.5 1.3-.3 .1M230 174.2l.1 .5 .2 .2M230 173.9v.3M232.9 171.5l-.2 1-.3 .7-1.7 1.6-.4 .1M241.1 170.6l-.9-.2 .3 .8 .6 .5M241.4 170l-.2 .5-.1 1.1"/>
<path d="M241.4 172.3l9 2.6M242.3 169.9h-.5l-.4 .1M242.3 169.9l24.8 7.2M243 169.3h-.7l-.9 .7M243 169.3l24.8 7.2M243 169.3l-.7 .6M247.4 168.2v.5M249 166.7v1.2M249 166.7l-1.6 1.5M249 167.9l-1.1 1M250.4 167.7h-.8l-.6 .2M250.4 166.6l-.8-.1-.6 .2"/>
<path d="M250.4 166.6v1.1M250.4 167.7l1.3 .4M250.4 166.6l1.4 .4M251.4 161.4l-.2 .4-.1 1.1h-.7M251.8 167h.1a.39 .39 0 0 1 .4 .2 .39 .39 0 0 1-.1 .5l-2 1.6h-.9l-1.6-.4a.39 .39 0 0 1-.4-.2 .39 .39 0 0 1 .1-.5M251.8 167v1M252.3 161.2h-.5l-.4 .2M252.3 161.2l17.4 5.1M253 160.7h-.7l-.9 .7M253 160.7l-.7 .5M253 160.7l16.7 4.8M259.6 177.5l9 2.6"/>
<path d="M267.1 177.1l.8 .5 .4 .9M267.8 176.5l.8 .6 .3 .9M267.8 176.5l-.7 .6M267.9 174.1h-.1a.41 .41 0 0 0 0 .5 .41 .41 0 0 0 .4 .2l1.5 .4M267.9 174.1v.5M268.3 178.5v.9l.7-.6h.4M268.9 178v2l.5-.1M268.9 178l-.6 .5M269.4 179.9l.3 .1M269.4 178.8l1.4 .4M269.4 178.8v1.1M269.5 172.7v1.1"/>
<path d="M269.5 172.7l-1.6 1.4M269.5 173.8l-1.1 1M269.7 173.7l-.2 .1M269.7 172.6l-.2 .1M269.7 178.9v1.1M269.7 161.2v.3M269.7 161.2l1.1 .3M270.6 179.9l-.4 .1h-.5M270.8 179.2l9-7.8-.2 .7-9 7.8M270.8 179.2l-.2 .7M270.8 161.5v.4M276.3 168.1v.1"/>
</g>
<text font-size="5.6" x="269.1" y="197.6">A4</text>
<g font-size="3.2">
<text x="54.7" y="71.5">⌀</text>
<text x="196.3" y="71.9">⌀</text>
<text x="74.9" y="74.9">⌀22</text>
<text x="74.9" y="74.9">⌀</text>
<text x="116" y="77.6">⌀</text>
<text x="203.7" y="75.3">⌀22</text>
<text x="203.7" y="75.3">⌀</text>
<text x="54.7" y="80.5">⌀</text>
<text x="196.1" y="81.1">⌀</text>
<text x="115.8" y="88.5">⌀</text>
<text x="176.6" y="86.6" transform="rotate(-23 176.6 86.6)">°</text>
<text x="203.5" y="84.5">⌀16</text>
<text x="203.5" y="84.5">⌀</text>
<text x="76.1" y="91.3">°</text>
</g>
<g font-size="3">
<text x="66.4" y="51.1">R2</text>
<text x="51" y="71.5">8-⌀2.5 HOLE THRU</text>
<text x="112.3" y="71.8">4-M2.5x.45 TAP THRU</text>
<text x="192.6" y="71.9">5-⌀2.5 HOLE THRU</text>
<text x="63.9" y="74.9">P.C.D</text>
<text x="112.4" y="77.6">4-⌀2.5 HOLE THRU</text>
<text x="192.6" y="75.3">P.C.D</text>
<text x="250.4" y="74.5">47</text>
<text x="51.1" y="80.5">4-⌀2.5 HOLE THRU</text>
<text x="112.3" y="83.2">4-M2.5x.45 TAP THRU</text>
<text x="192.5" y="81.1">3-⌀2 HOLE THRU</text>
<text x="250.4" y="78.2">41</text>
<text x="250.4" y="82.2">30</text>
<text x="112.2" y="88.5">4-⌀2.5 HOLE THRU</text>
<text x="159.5" y="87.9">5.5</text>
<text x="173.2" y="88" transform="rotate(-23 173.2 88)">45°</text>
<text x="192.5" y="84.5">P.C.D</text>
<text x="250.4" y="85.9">12</text>
<text x="72.4" y="91.3">45°</text>
<text x="228.2" y="95.7" transform="rotate(-90 228.2 95.7)">4.2</text>
<text x="116" y="103.1" transform="rotate(-90 116 103.1)">7</text>
<text x="120.7" y="104" transform="rotate(-90 120.7 104)">12</text>
<text x="125.3" y="104" transform="rotate(-90 125.3 104)">16</text>
<text x="130.3" y="104" transform="rotate(-90 130.3 104)">22</text>
<text x="148.5" y="104" transform="rotate(-90 148.5 104)">32</text>
<text x="152.6" y="104" transform="rotate(-90 152.6 104)">16</text>
<text x="156.9" y="104" transform="rotate(-90 156.9 104)">13</text>
<text x="195.8" y="104" transform="rotate(-90 195.8 104)">10</text>
<text x="200.2" y="104" transform="rotate(-90 200.2 104)">27</text>
<text x="224.2" y="103.1" transform="rotate(-90 224.2 103.1)">8</text>
<text x="93" y="119">7</text>
<text x="151.6" y="116.8">6.5</text>
<text x="188.5" y="116.4">R2</text>
<text x="92.1" y="123.5">12</text>
<text x="174.6" y="121.5">16</text>
<text x="188.3" y="121.5">2.5</text>
<text x="229.9" y="121.4">2-R5</text>
<text x="92.1" y="128.2">16</text>
<text x="169.2" y="131.2">32</text>
<text x="173.6" y="126">19</text>
<text x="92.1" y="132.8">22</text>
<text x="92.1" y="173.5">49</text>
<text x="115.6" y="173.5">2</text>
</g>
<g font-size="2.6">
<text x="149.9" y="197.8">[FOR REFERENCE ONLY]</text>
<text x="252.5" y="196.8">mm</text>
</g>
<g font-size="2.3">
<text x="197.4" y="191.7">FR13-H101-K</text>
<text x="211.8" y="197.9">2026/01/07</text>
<text x="260.8" y="196.9">1 of 1</text>
</g>
<g font-size="2">
<text x="230.3" y="190.3">Material</text>
<text x="242.4" y="190.3">Scale</text>
<text x="252.1" y="190.3">Unit</text>
<text x="260.5" y="190.4">Sheet</text>
</g>
<text font-size="1.6" x="241.6" y="196.8">NONSCALE</text>
<g font-size="1.3">
<text x="186.1" y="189">Title</text>
<text x="210" y="195.5">Date</text>
</g>
</svg>
